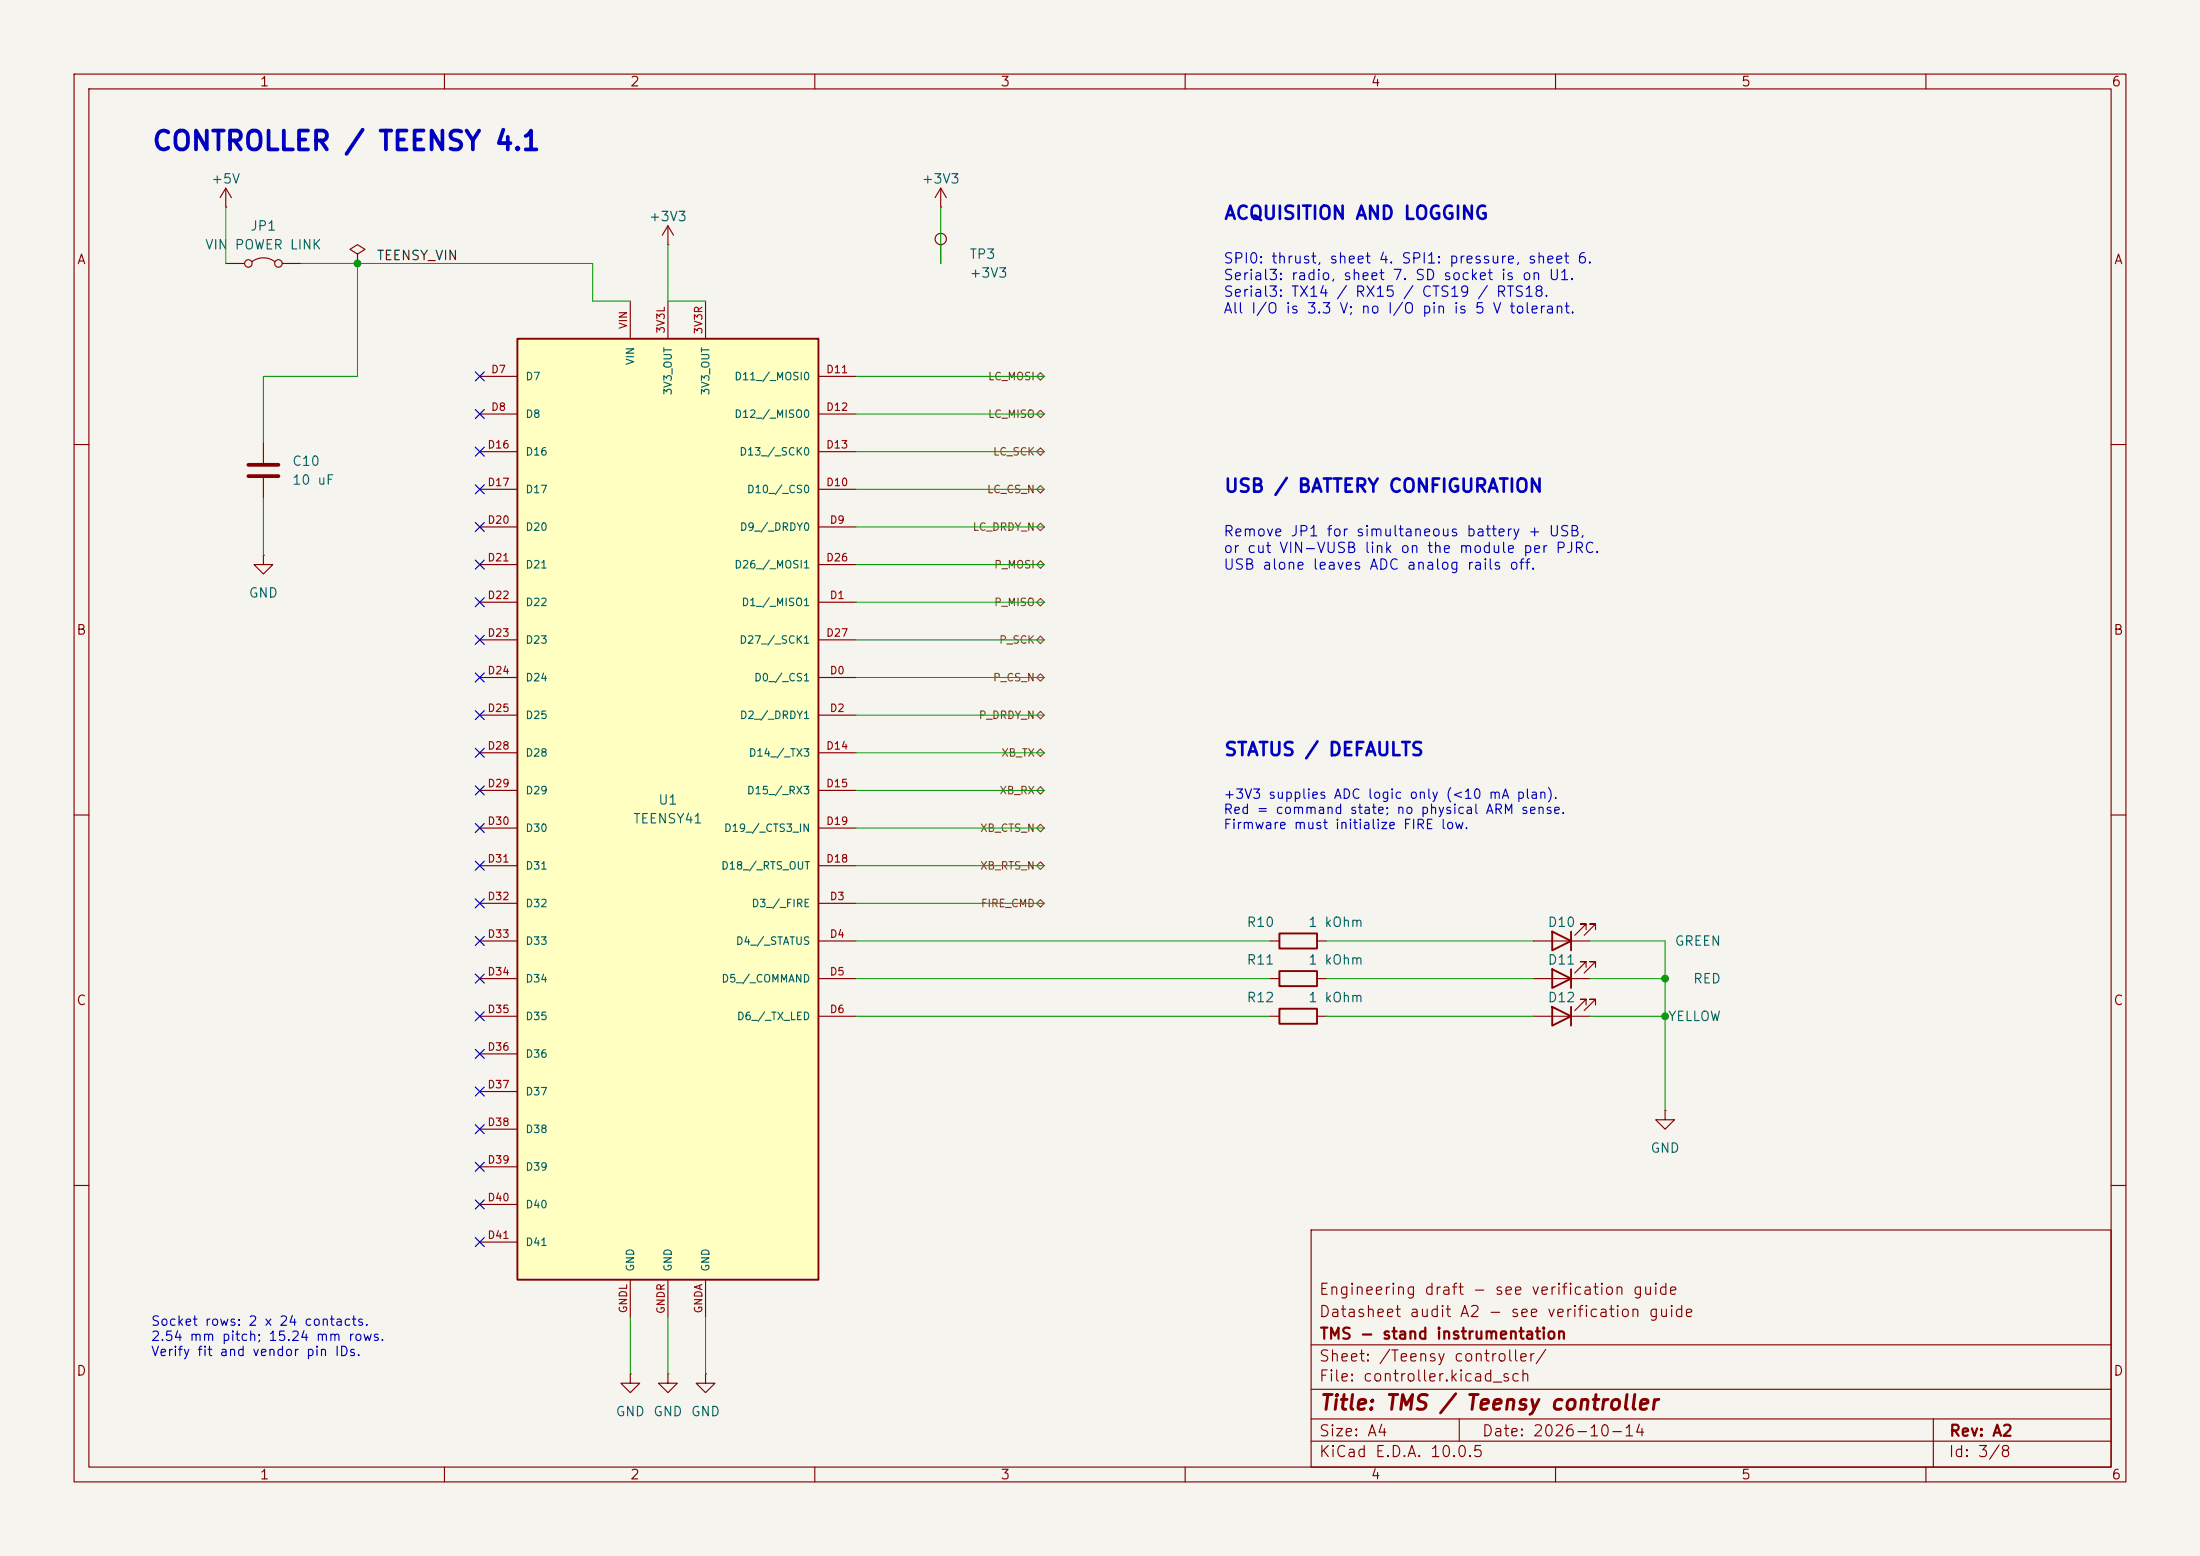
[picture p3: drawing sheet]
<svg xmlns="http://www.w3.org/2000/svg" width="297mm" height="210mm" viewBox="0 0 297 210" stroke-linecap="round" stroke-linejoin="round" font-family="sans-serif">
<path d="M0 0h297v210h-297z" fill="#f5f4ef" stroke="#f5f4ef" stroke-width=".14"/>
<g fill="none" stroke="#840000" stroke-width=".15">
<path d="M10 10h277v190h-277zM12 12h273v186h-273zM60 10v2M110 10v2M160 10v2M210 10v2M260 10v2M30.5 27.9h.1M30.5 35.6h2.5M30.5 25.4l-.8 1.3M30.5 25.4l.7 1.3M30.5 25.4v2.5"/>
<path d="M34 35.3a2.54 2.54 0 0 1 3.1 0M38.1 35.6h2.5M48.3 34.3l1-.6-1-.7-1.1 .7 1.1 .6v1.3M48.3 35.6h.1M90.2 33h.1M90.2 30.5l-.8 1.3M90.2 30.5l.7 1.3M90.2 30.5v2.5M127 27.9h.1M127 25.4v2.5M127 33v2.6M127 25.4l-.8 1.3"/>
<path d="M127 25.4l.8 1.3M35.6 59.7v2.8M10 60h2M35.6 74.9v1.3h1.2l-1.2 1.3-1.3-1.3h1.3M35.6 74.9h.1M35.6 64.5v2.8M285 60h2M10 110h2M285 110h2M171.4 137.2h1.3M171.4 132.1h1.3M171.4 127h1.3"/>
<path d="M177.8 137.2h1.3M177.8 132.1h1.3M177.8 127h1.3M207 137.2h7.6M207 132.1h7.6M207 127h7.6M214.1 130.6v-.8h-.7h.7l-1.5 1.5M214.1 125.5v-.8h-.7h.7l-1.5 1.5M214.1 135.6v-.7h-.7h.7l-1.5 1.5M215.4 130.6v-.8h-.8h.8l-1.5 1.5M215.4 125.5v-.8h-.8h.8l-1.5 1.5M215.4 135.6v-.7h-.8h.8l-1.5 1.5"/>
<path d="M224.8 149.9v1.2h1.3l-1.3 1.3-1.3-1.3h1.3M224.8 149.9h.1M10 160h2M177 166h108v32h-108zM285 160h2M60 198v2M85.1 185.4v1.3h1.3l-1.3 1.3-1.3-1.3h1.3M85.1 185.4h.1M90.2 185.4v1.3h1.2l-1.2 1.3-1.3-1.3h1.3M90.2 185.4h.1M95.2 185.4v1.3h1.3l-1.3 1.3-1.2-1.3h1.2M95.2 185.4h.1"/>
<path d="M110 198v2M160 198v2M177 194.5h108M177 191.5h108M177 187.5h108M177 181.5h108M197 191.5v3M210 198v2M260 198v2M261 191.5v6.5"/>
<circle cx="33.5" cy="35.6" r=".51"/>
<circle cx="37.6" cy="35.6" r=".51"/>
<circle cx="127" cy="32.3" r=".76"/>
</g>
<path d="M172.7 136.1h5.1v2.1h-5.1zM172.7 131.1h5.1v2h-5.1zM172.7 126h5.1v2h-5.1zM209.5 130.8l2.6 1.3-2.6 1.3zM209.5 125.7l2.6 1.3-2.6 1.3zM209.5 135.9l2.6 1.3-2.6 1.2zM212.1 125.7v2.6M212.1 130.8v2.6M212.1 135.9v2.5" fill="none" stroke="#840000" stroke-width=".25"/>
<path d="M33.5 62.7h4.1M33.5 64.3h4.1" fill="none" stroke="#840000" stroke-width=".51"/>
<path d="M69.8 45.7h40.7v127h-40.7z" fill="#ffffc2"/>
<path d="M69.8 45.7h40.7v127h-40.7z" fill="none" stroke="#840000" stroke-width=".25"/>
<g fill="none" stroke="#840000" stroke-width=".15">
<path d="M64.8 50.8h5M64.8 55.9h5M85.1 40.6v5.1M90.2 40.6v5.1M95.2 40.6v5.1M110.5 50.8h5.1M110.5 55.9h5.1M64.8 71.1h5M64.8 66h5M64.8 61h5M64.8 76.2h5M110.5 71.1h5.1"/>
<path d="M110.5 66h5.1M110.5 61h5.1M110.5 76.2h5.1M64.8 91.4h5M64.8 81.3h5M64.8 96.5h5M64.8 86.4h5M110.5 91.4h5.1M110.5 81.3h5.1M110.5 96.5h5.1M110.5 86.4h5.1M64.8 101.6h5"/>
<path d="M64.8 106.7h5M64.8 116.8h5M64.8 111.8h5M110.5 101.6h5.1M110.5 106.7h5.1M110.5 116.8h5.1M110.5 111.8h5.1M64.8 121.9h5M64.8 127h5M64.8 132.1h5M64.8 137.2h5M110.5 121.9h5.1"/>
<path d="M110.5 127h5.1M110.5 132.1h5.1M110.5 137.2h5.1M64.8 142.2h5M64.8 147.3h5M64.8 152.4h5M64.8 157.5h5M64.8 162.6h5M64.8 167.6h5M85.1 172.7v5.1M90.2 172.7v5.1M95.2 172.7v5.1"/>
</g>
<g fill="none" stroke="#725600" stroke-width=".15">
<path d="M140 55.9l.5-.5 .5 .5-.5 .5zM140 50.8l.5-.5 .5 .5-.5 .5zM140 61l.5-.5 .5 .5-.5 .5zM140 71.1l.5-.5 .5 .5-.5 .5zM140 76.2l.5-.5 .5 .5-.5 .5zM140 66l.5-.5 .5 .5-.5 .5zM140 96.5l.5-.5 .5 .5-.5 .5zM140 91.4l.5-.5 .5 .5-.5 .5zM140 86.4l.5-.5 .5 .5-.5 .5zM140 81.3l.5-.5 .5 .5-.5 .5zM140 116.8l.5-.5 .5 .5-.5 .5zM140 111.8l.5-.5 .5 .5-.5 .5z"/>
<path d="M140 106.7l.5-.5 .5 .5-.5 .5zM140 101.6l.5-.5 .5 .5-.5 .5zM140 121.9l.5-.5 .5 .5-.5 .5z"/>
</g>
<g fill="none" stroke="#009600" stroke-width=".14">
<path d="M30.5 27.9v7.7M40.6 35.6h39.4v5h5.1M48.3 35.6v15.2h-12.7v8.9M90.2 33v7.6h5M127 27.9v7.7M115.6 50.8h25.4M115.6 55.9h25.4M35.6 67.3v7.6M115.6 71.1h25.4M115.6 61h25.4M115.6 66h25.4M115.6 76.2h25.4"/>
<path d="M115.6 96.5h25.4M115.6 91.4h25.4M115.6 86.4h25.4M115.6 81.3h25.4M115.6 101.6h25.4M115.6 106.7h25.4M115.6 111.8h25.4M115.6 116.8h25.4M115.6 132.1h55.8M115.6 137.2h55.8M115.6 127h55.8M115.6 121.9h25.4"/>
<path d="M179.1 132.1h27.9M179.1 137.2h27.9M179.1 127h27.9M214.6 132.1h10.2M214.6 137.2h10.2M214.6 127h10.2v22.9M85.1 177.8v7.6M90.2 177.8v7.6M95.2 177.8v7.6"/>
</g>
<g fill="none" stroke="#000084" stroke-width=".15">
<path d="M64.2 50.2l1.2 1.2M64.2 55.3l1.2 1.2M65.4 50.2l-1.2 1.2M65.4 55.3l-1.2 1.2M64.2 60.4l1.2 1.2M64.2 65.4l1.2 1.2M64.2 70.5l1.2 1.2M64.2 75.6l1.2 1.2M65.4 60.4l-1.2 1.2M65.4 65.4l-1.2 1.2M65.4 70.5l-1.2 1.2M65.4 75.6l-1.2 1.2"/>
<path d="M64.2 80.7l1.2 1.2M64.2 95.9l1.2 1.2M64.2 90.8l1.2 1.2M64.2 85.8l1.2 1.2M65.4 80.7l-1.2 1.2M65.4 95.9l-1.2 1.2M65.4 90.8l-1.2 1.2M65.4 85.8l-1.2 1.2M64.2 116.2l1.2 1.2M64.2 111.2l1.2 1.2M64.2 106.1l1.2 1.2M64.2 101l1.2 1.2"/>
<path d="M65.4 116.2l-1.2 1.2M65.4 111.2l-1.2 1.2M65.4 106.1l-1.2 1.2M65.4 101l-1.2 1.2M64.2 136.6l1.2 1.2M64.2 131.5l1.2 1.2M64.2 126.4l1.2 1.2M64.2 121.3l1.2 1.2M65.4 136.6l-1.2 1.2M65.4 131.5l-1.2 1.2M65.4 126.4l-1.2 1.2M65.4 121.3l-1.2 1.2"/>
<path d="M64.2 146.7l1.2 1.2M64.2 141.6l1.2 1.2M64.2 151.8l1.2 1.2M64.2 156.9l1.2 1.2M65.4 146.7l-1.2 1.2M65.4 141.6l-1.2 1.2M65.4 151.8l-1.2 1.2M65.4 156.9l-1.2 1.2M64.2 162l1.2 1.2M64.2 167l1.2 1.2M65.4 162l-1.2 1.2M65.4 167l-1.2 1.2"/>
</g>
<g fill="#009600" stroke="#009600" stroke-width=".14">
<circle cx="224.8" cy="132.1" r=".46"/>
<circle cx="224.8" cy="137.2" r=".46"/>
<circle cx="48.3" cy="35.6" r=".46"/>
</g>
<text font-size="2.5" fill="#0000c2" x="20.4" y="20.9">CONTROLLER / TEENSY 4.1</text>
<text font-size="2" fill="#840000" x="178" y="190.8">Title: TMS / Teensy controller</text>
<g font-size="1.8" fill="#0000c2">
<text x="165.2" y="30.1">ACQUISITION AND LOGGING</text>
<text x="165.2" y="66.9">USB / BATTERY CONFIGURATION</text>
<text x="165.2" y="102.5">STATUS / DEFAULTS</text>
</g>
<g font-size="1.5" fill="#840000">
<text x="178" y="178.1">Datasheet audit A2 - see verification guide</text>
<text x="178" y="175.1">Engineering draft - see verification guide</text>
<text x="178" y="184.1">Sheet: /Teensy controller/</text>
<text x="178" y="181.1">TMS - stand instrumentation</text>
<text x="178" y="186.8">File: controller.kicad_sch</text>
<text x="178" y="197">KiCad E.D.A. 10.0.5</text>
<text x="178" y="194.2">Size: A4</text>
<text x="200" y="194.2">Date: 2026-10-14</text>
<text x="263" y="197">Id: 3/8</text>
<text x="263" y="194.2">Rev: A2</text>
</g>
<g font-size="1.4" fill="#0000c2">
<text x="165.1" y="35.9">SPI0: thrust, sheet 4. SPI1: pressure, sheet 6.</text>
<text x="165.1" y="38.2">Serial3: radio, sheet 7. SD socket is on U1.</text>
<text x="165.1" y="40.4">Serial3: TX14 / RX15 / CTS19 / RTS18.</text>
<text x="165.1" y="42.7">All I/O is 3.3 V; no I/O pin is 5 V tolerant.</text>
<text x="165.1" y="72.7">Remove JP1 for simultaneous battery + USB,</text>
<text x="165.1" y="75">or cut VIN-VUSB link on the module per PJRC.</text>
<text x="165.1" y="77.2">USB alone leaves ADC analog rails off.</text>
</g>
<g font-size="1.3" fill="#840000">
<text x="35" y="12">1</text>
<text x="85" y="12">2</text>
<text x="135" y="12">3</text>
<text x="185" y="12">4</text>
<text x="235" y="12">5</text>
<text x="285" y="12">6</text>
<text x="10.3" y="36">A</text>
<text x="285.3" y="36">A</text>
<text x="10.2" y="86">B</text>
<text x="285.2" y="86">B</text>
<text x="10.2" y="136">C</text>
<text x="285.2" y="136">C</text>
<text x="10.2" y="186">D</text>
<text x="285.2" y="186">D</text>
<text x="35" y="200">1</text>
<text x="85" y="200">2</text>
<text x="135" y="200">3</text>
<text x="185" y="200">4</text>
<text x="235" y="200">5</text>
<text x="285" y="200">6</text>
</g>
<g font-size="1.3" fill="#006464">
<text x="28.4" y="25.1">+5V</text>
<text x="124.3" y="25.1">+3V3</text>
<text x="27.6" y="34">VIN</text>
<text x="31.6" y="34">POWER LINK</text>
<text x="33.7" y="31.4">JP1</text>
<text x="87.5" y="30.2">+3V3</text>
<text x="130.8" y="35.3">TP3</text>
<text x="130.8" y="37.8">+3V3</text>
<text x="39.4" y="63.2">C10</text>
<text x="39.4" y="65.7">10 uF</text>
<text x="33.5" y="81">GND</text>
<text x="85.4" y="111.5">TEENSY41</text>
<text x="88.8" y="108.9">U1</text>
<text x="168.2" y="125.4">R10</text>
<text x="176.5" y="125.4">1 kOhm</text>
<text x="208.8" y="125.4">D10</text>
<text x="168.2" y="130.5">R11</text>
<text x="176.5" y="130.5">1 kOhm</text>
<text x="208.8" y="130.5">D11</text>
<text x="226" y="128">GREEN</text>
<text x="168.2" y="135.6">R12</text>
<text x="176.5" y="135.6">1 kOhm</text>
<text x="208.8" y="135.6">D12</text>
<text x="228.5" y="133">RED</text>
<text x="225.1" y="138.1">YELLOW</text>
<text x="222.7" y="155.9">GND</text>
<text x="83" y="191.5">GND</text>
<text x="88.1" y="191.5">GND</text>
<text x="93.2" y="191.5">GND</text>
</g>
<text font-size="1.3" fill="#0f0f0f" x="50.8" y="35.4">TEENSY_VIN</text>
<g font-size="1.3" fill="#0000c2">
<text x="165.1" y="108.1">+3V3 supplies ADC logic only (&lt;10 mA plan).</text>
<text x="165.1" y="110.2">Red = command state; no physical ARM sense.</text>
<text x="165.1" y="112.2">Firmware must initialize FIRE low.</text>
<text x="20.3" y="179.3">Socket rows: 2 x 24 contacts.</text>
<text x="20.3" y="181.3">2.54 mm pitch; 15.24 mm rows.</text>
<text x="20.3" y="183.3">Verify fit and vendor pin IDs.</text>
</g>
<g font-size="1" fill="#a90000">
<text x="84.9" y="44.5" transform="rotate(-90 84.9 44.5)">VIN</text>
<text x="90" y="45.1" transform="rotate(-90 90 45.1)">3V3L</text>
<text x="95.1" y="45.2" transform="rotate(-90 95.1 45.2)">3V3R</text>
<text x="66.2" y="50.6">D7</text>
<text x="111.5" y="50.6">D11</text>
<text x="66.2" y="55.7">D8</text>
<text x="111.5" y="55.7">D12</text>
<text x="65.7" y="60.8">D16</text>
<text x="65.7" y="65.9">D17</text>
<text x="111.5" y="65.9">D10</text>
<text x="111.5" y="60.8">D13</text>
<text x="65.7" y="70.9">D20</text>
<text x="111.9" y="70.9">D9</text>
<text x="65.7" y="76">D21</text>
<text x="111.5" y="76">D26</text>
<text x="65.7" y="81.1">D22</text>
<text x="111.9" y="81.1">D1</text>
<text x="65.7" y="86.2">D23</text>
<text x="111.5" y="86.2">D27</text>
<text x="65.7" y="91.3">D24</text>
<text x="111.9" y="91.3">D0</text>
<text x="65.7" y="96.3">D25</text>
<text x="65.7" y="101.4">D28</text>
<text x="111.5" y="101.4">D14</text>
<text x="111.9" y="96.3">D2</text>
<text x="65.7" y="106.5">D29</text>
<text x="111.5" y="106.5">D15</text>
<text x="65.7" y="111.6">D30</text>
<text x="111.5" y="111.6">D19</text>
<text x="65.7" y="116.7">D31</text>
<text x="111.5" y="116.7">D18</text>
<text x="65.7" y="121.7">D32</text>
<text x="111.9" y="121.7">D3</text>
<text x="65.7" y="126.8">D33</text>
<text x="65.7" y="131.9">D34</text>
<text x="111.9" y="126.8">D4</text>
<text x="111.9" y="131.9">D5</text>
<text x="65.7" y="137">D35</text>
<text x="111.9" y="137">D6</text>
<text x="65.7" y="142.1">D36</text>
<text x="65.7" y="147.1">D37</text>
<text x="65.7" y="152.2">D38</text>
<text x="65.7" y="157.3">D39</text>
<text x="65.7" y="162.4">D40</text>
<text x="65.7" y="167.5">D41</text>
<text x="84.9" y="177.3" transform="rotate(-90 84.9 177.3)">GNDL</text>
<text x="90" y="177.4" transform="rotate(-90 90 177.4)">GNDR</text>
<text x="95.1" y="177.3" transform="rotate(-90 95.1 177.3)">GNDA</text>
</g>
<g font-size="1" fill="#006464">
<text x="70.9" y="51.6">D7</text>
<text x="85.9" y="49.4" transform="rotate(-90 85.9 49.4)">VIN</text>
<text x="90.9" y="53.4" transform="rotate(-90 90.9 53.4)">3V3_OUT</text>
<text x="96" y="53.4" transform="rotate(-90 96 53.4)">3V3_OUT</text>
<text x="99.1" y="51.6">D11_/_MOSI0</text>
<text x="70.9" y="56.6">D8</text>
<text x="99.1" y="56.6">D12_/_MISO0</text>
<text x="70.9" y="61.7">D16</text>
<text x="99.7" y="61.7">D13_/_SCK0</text>
<text x="70.9" y="66.8">D17</text>
<text x="70.9" y="71.9">D20</text>
<text x="99.8" y="71.9">D9_/_DRDY0</text>
<text x="100.8" y="66.8">D10_/_CS0</text>
<text x="70.9" y="77">D21</text>
<text x="99.1" y="77">D26_/_MOSI1</text>
<text x="70.9" y="82">D22</text>
<text x="100" y="82">D1_/_MISO1</text>
<text x="70.9" y="87.1">D23</text>
<text x="99.7" y="87.1">D27_/_SCK1</text>
<text x="70.9" y="92.2">D24</text>
<text x="101.7" y="92.2">D0_/_CS1</text>
<text x="70.9" y="97.3">D25</text>
<text x="99.8" y="97.3">D2_/_DRDY1</text>
<text x="70.9" y="102.4">D28</text>
<text x="70.9" y="107.4">D29</text>
<text x="100.8" y="107.4">D15_/_RX3</text>
<text x="101" y="102.4">D14_/_TX3</text>
<text x="70.9" y="112.5">D30</text>
<text x="97.7" y="112.5">D19_/_CTS3_IN</text>
<text x="70.9" y="117.6">D31</text>
<text x="97.3" y="117.6">D18_/_RTS_OUT</text>
<text x="70.9" y="122.7">D32</text>
<text x="101.4" y="122.7">D3_/_FIRE</text>
<text x="70.9" y="127.8">D33</text>
<text x="99.3" y="127.8">D4_/_STATUS</text>
<text x="70.9" y="132.8">D34</text>
<text x="70.9" y="137.9">D35</text>
<text x="97.3" y="132.8">D5_/_COMMAND</text>
<text x="99.4" y="137.9">D6_/_TX_LED</text>
<text x="70.9" y="143">D36</text>
<text x="70.9" y="148.1">D37</text>
<text x="70.9" y="153.2">D38</text>
<text x="70.9" y="158.2">D39</text>
<text x="70.9" y="163.3">D40</text>
<text x="70.9" y="168.4">D41</text>
<text x="85.9" y="171.7" transform="rotate(-90 85.9 171.7)">GND</text>
<text x="90.9" y="171.7" transform="rotate(-90 90.9 171.7)">GND</text>
<text x="96" y="171.7" transform="rotate(-90 96 171.7)">GND</text>
</g>
<g font-size="1" fill="#725600">
<text x="133.3" y="51.6">LC_MOSI</text>
<text x="133.3" y="56.6">LC_MISO</text>
<text x="134" y="61.7">LC_SCK</text>
<text x="131.2" y="71.9">LC_DRDY_N</text>
<text x="133.2" y="66.8">LC_CS_N</text>
<text x="134.1" y="77">P_MOSI</text>
<text x="134.1" y="82">P_MISO</text>
<text x="134.8" y="87.1">P_SCK</text>
<text x="134" y="92.2">P_CS_N</text>
<text x="132.1" y="97.3">P_DRDY_N</text>
<text x="134.9" y="107.4">XB_RX</text>
<text x="135.1" y="102.4">XB_TX</text>
<text x="132.2" y="112.5">XB_CTS_N</text>
<text x="132.2" y="117.6">XB_RTS_N</text>
<text x="132.3" y="122.7">FIRE_CMD</text>
</g>
</svg>
